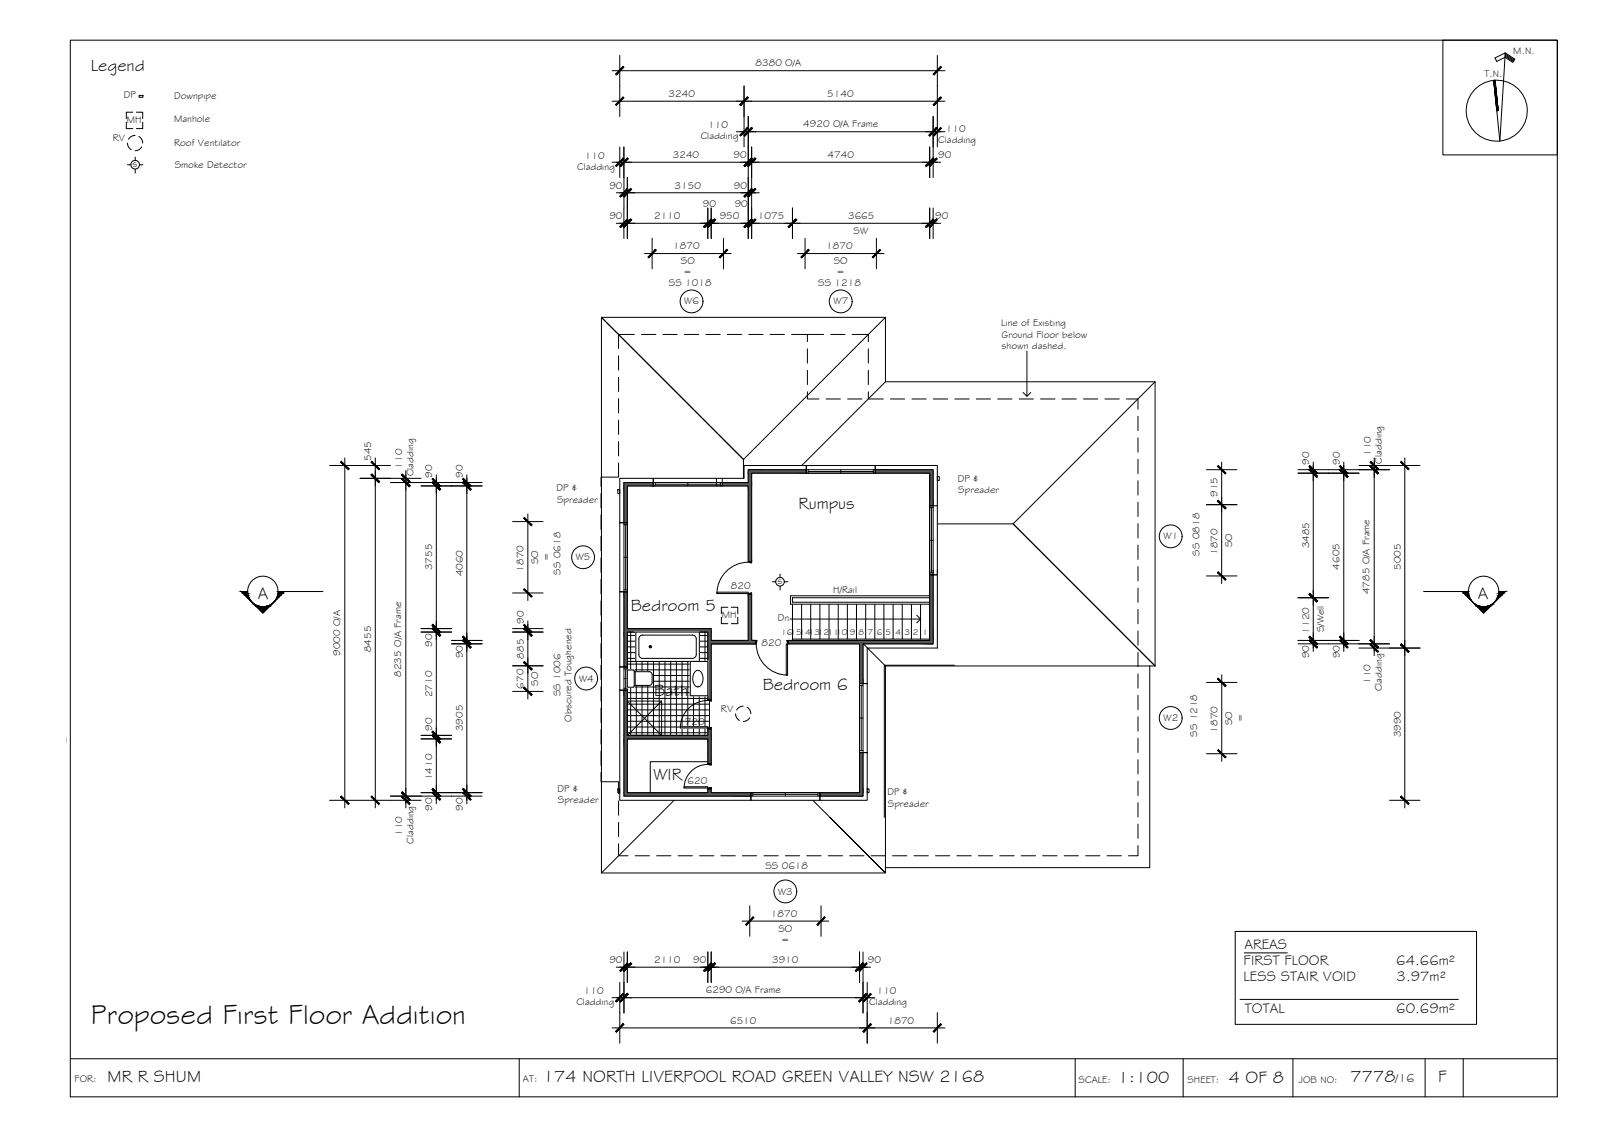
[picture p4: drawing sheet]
<svg xmlns="http://www.w3.org/2000/svg" width="420mm" height="297mm" viewBox="0 0 420 297" stroke-linecap="round" stroke-linejoin="round" font-family="sans-serif">
<!-- layer: HATCH -->
<g fill="#545454" stroke="#545454" stroke-width=".26">
<path d="M164.5 164.8h22z"/>
<path d="M185.6 168.8h.9v14.7z"/>
<path d="M185.6 207.8h.9z"/>
<path d="M163.6 127.4h.9v9.6z"/>
<path d="M196.2 123.1l15.3 1v-1zM196.2 123.1l15.3 1h-15.3z"/>
<path d="M229.6 123.1l15.1 1v-1zM229.6 123.1l15.1 1h-15.1z"/>
<path d="M196.2 124.1l.9 2.4v-2.4zM196.2 124.1l.9 2.4h-.9z"/>
<path d="M189.4 126.5l7.7 .9v-.9zM189.4 126.5l7.7 .9h-7.7z"/>
<path d="M243.8 124.1l.9 8.5v-8.5zM243.8 124.1l.9 8.5h-.9z"/>
<path d="M196.2 127.4l.9 19.8v-19.8zM196.2 127.4l.9 19.8h-.9z"/>
<path d="M163.6 155.1l.9 9.7v-9.7zM163.6 155.1l.9 9.7h-.9z"/>
<path d="M163.6 164.8h.9zM163.6 164.8h.9z"/>
<path d="M163.6 164.8l22.9 .9v-.9zM163.6 164.8l22.9 .9h-22.9z"/>
<path d="M185.6 165.7h.9zM185.6 165.7h.9z"/>
<path d="M163.6 165.7h.9zM163.6 165.7h22z"/>
<path d="M243.8 150.7l.9 17.2v-17.2zM243.8 150.7l.9 17.2h-.9z"/>
<path d="M196.2 155.8l.9 12.1v-12.1zM196.2 155.8l.9 12.1h-.9z"/>
<path d="M196.2 167.9h1.9zM196.2 167.9h1.9z"/>
<path d="M185.6 165.7l.9 2.2v-2.2zM185.6 165.7l.9 2.2h-.9z"/>
<path d="M196.2 167.9h1.9zM186.5 167.9h11.6z"/>
<path d="M185.6 167.9h.9zM185.6 167.9h.9z"/>
<path d="M206.8 167.9l37.9 .9v-.9zM206.8 167.9l37.9 .9h-37.9z"/>
<path d="M185.6 167.9l12.5 .9v-.9zM185.6 167.9l12.5 .9h-12.5z"/>
<path d="M185.6 168.8h.9zM185.6 168.8h12.5z"/>
<path d="M163.6 165.7l.9 9.2v-9.2zM163.6 165.7l.9 9.2h-.9z"/>
<path d="M225.4 168.8l.9 10.4v-10.4zM225.4 168.8l.9 10.4h-.9z"/>
<path d="M185.6 183.5h.9zM185.6 168.8l.9 14.7h-.9z"/>
<path d="M225.4 197.3l.9 10.5v-10.5zM225.4 197.3l.9 10.5h-.9z"/>
<path d="M215 207.8l11.3 .9v-.9zM215 207.8l11.3 .9h-11.3z"/>
<path d="M185.6 191.1l.9 1.7v-1.7zM185.6 191.1l.9 1.7h-.9z"/>
<path d="M163.6 180.9l.9 11.9v-11.9zM163.6 180.9l.9 11.9h-.9z"/>
<path d="M185.6 192.8h.9zM164.5 192.8h22z"/>
<path d="M163.6 192.8h.9zM163.6 192.8h.9z"/>
<path d="M163.6 192.8l22.9 .9v-.9zM163.6 192.8l22.9 .9h-22.9z"/>
<path d="M163.6 193.7h.9zM163.6 193.7h22z"/>
<path d="M185.6 193.7l.9 6.5v-6.5zM185.6 193.7l.9 6.5h-.9z"/>
<path d="M185.6 206.8l.9 1v-1zM185.6 206.8l.9 1h-.9zM166.4 207.8h20.1z"/>
<path d="M163.6 193.7l.9 14.1v-14.1zM163.6 193.7l.9 14.1h-.9z"/>
<path d="M166.4 207.8h30.5zM164.5 207.8h32.4z"/>
<path d="M163.6 207.8h.9zM163.6 207.8h.9z"/>
<path d="M163.6 207.8l33.3 .9v-.9zM163.6 207.8l33.3 .9h-33.3z"/>
<path d="M163.6 126.5l7.7 .9v-.9zM163.6 126.5l7.7 .9h-7.7z"/>
<path d="M163.6 127.4h.9zM163.6 127.4h.9z"/>
<path d="M163.6 137h.9zM163.6 127.4l.9 9.6h-.9z"/>
</g>
<!-- layer: NEWWORK -->
<g fill="none" stroke="#000" stroke-width=".26">
<path d="M171.3 125.4v2h-6.8v9.6h-2M171.3 126.5h-7.7v10.5M187.9 125.4v2M189.4 125.4v2h6.8v19.8M211.5 122v2.1h-14.4v23.1h-.8M211.5 123.1h-15.3v3.4h-6.8M229.6 122v2.1h14.2v7.2M229.6 123.1h15.1v9.5M243.8 132.6h2M162.5 155.1h2v9.7h22v3.1h9.7v-12.1M163.6 155.1v19.8M196.2 155.8h.9"/>
<path d="M196.2 147.2h.9M196.3 155.8h.8v12.1h1v.8M243.8 149.4v18.5h-37v.9h18.6v10.4h2M243.8 150.7h2M244.7 149.4v19.4h-18.4v10.4M162.5 174.9h2v-9.2h21.1v18M164.5 173.4h21.1M198.1 167.9v.9h-11.6v14.7h-.9h.9M162.5 180.9h2v11.9h21.1v-1.7h.9v9.1h-.9v-6.5h-21.1v14.1h21.1v-1h.9v1h10.4v2M163.6 180.9v27.8h33.3M185.6 199.7h-15.1v8.1M185.6 191.1h.9"/>
<path d="M226.3 197.3v11.4h-11.3M227.4 197.3h-2v10.5h-10.4v2M185.6 206.8h.9M185.6 200.2h.9"/>
</g>
<!-- layer: BORDER -->
<g fill="none" stroke="#000" stroke-width=".26">
<path d="M18.4 10.5h390v277.1h-390zM378.4 10.5h30v30.1h-30zM394.7 14.7l2.2 1.4M394.7 14.4l2.3 1.6M394.8 14.2l2.4 1.5M394.8 13.9l2.5 1.6-.6 .9-2-1.4-2.2 1.1-.4-.9 2.7-1.3-1.4 23.1-1.6-15.9M392.1 21.1l.8 7.9M18.4 277.6h390M136.2 277.6v10M282 277.6v10M310.3 277.6v10M339.1 277.6v10"/>
<path d="M373.8 277.6v10M383.8 277.6v10"/>
<circle cx="392.6" cy="29" r="8"/>
</g>
<!-- layer: SERVICES -->
<g fill="none" stroke="#000" stroke-width=".26">
<path d="M33.1 32v1.7h1.7M33.4 37.5l.2 .8 .8 .9M34.8 29.4h-1.7v1.7M35.4 35.5l-1.1 .4-.6 .6M35.8 29.4h1.6v1.7M36.4 35.8l.9 .9 .1 .8M36.5 25h1v.5h-1zM37.2 38.5l-.6 .6-1.2 .4M37.4 32v1.7h-1.6M33.4 43.2h.9M35.5 41.2v.9M35.5 44.3v1.1"/>
<path d="M36.6 43.2h.9M162 128.4h.5v1h-.5zM245.8 124.9h.5v1.1h-.5zM190.9 159.2h-1.7v1.7M191.8 159.2h1.7v1.7M202.6 152.5h.9M204.6 150.5v.9M204.6 153.6v1.1M205.7 152.5h.9M189.2 161.8v1.7h1.7M193.5 161.8v1.7h-1.7M192.9 187.1l.4 1.2 .6 .6"/>
<path d="M194.9 185.1l-1.2 .4-.5 .6M195.9 185.4l.6 .6 .4 1.1M196.7 188.1l-.6 .7-1.2 .3M162 206.8h.5v1h-.5zM227.4 206.8h.5v1h-.5z"/>
<circle cx="35.5" cy="43.2" r="1.13"/>
<circle cx="204.6" cy="152.5" r="1.13"/>
</g>
<!-- layer: TILES -->
<g fill="none" stroke="#000" stroke-width=".26">
<path d="M164.5 166.6h21.1M164.5 168.1h21.1M164.5 169.6h21.1M164.5 171.1h21.1M164.5 172.6h21.1M164.5 174.1h21.1M164.5 175.6h21.1M164.5 177.1h21.1M164.5 178.6h21.1M165.4 165.7v27.1M166.9 165.7v27.1M168.4 165.7v27.1"/>
<path d="M169.9 165.7v27.1M171.4 165.7v27.1M172.9 165.7v27.1M174.4 165.7v27.1M175.9 165.7v27.1M177.4 165.7v27.1M178.9 165.7v27.1M180.4 165.7v27.1M181.9 165.7v27.1M183.4 165.7v27.1M184.9 165.7v27.1M164.5 180.1h21.1"/>
<path d="M164.5 181.6h21.1M164.5 183.1h21.1M164.5 184.6h21.6M164.5 186.1h21.6M164.5 187.6h21.6M164.5 189.1h21.6M164.5 190.6h21.6M164.5 192.1h21.1M186.1 183.8v6.9"/>
</g>
<!-- layer: MASK -->
<g fill="#fff" stroke="#fff" stroke-width=".26">
<path d="M166.8 165.7h16.6z"/>
<path d="M166.8 165.7h16.6v7.7z"/>
<path d="M178.4 190.9h7.2v-.4zM178.4 190.5h7.2l-7.2 .4z"/>
<path d="M188 155.6h8.2v-.3zM188 155.3h8.2l-8.2 .3z"/>
<path d="M206.2 168.8l.4 8.2v-8.2zM206.2 168.8l.4 8.2h-.4z"/>
<path d="M179.4 206.6h6.2v-.3zM179.4 206.3h6.2l-6.2 .3z"/>
<path d="M166.8 173.4h16.6zM166.8 165.7l16.6 7.7h-16.6z"/>
<path d="M171 176.9v2.2zM171 176.7v2.4z"/>
<path d="M171 176.7v2.4zM171 176.7v2.4z"/>
<path d="M171 176.7v2.5zM171 176.6v2.6z"/>
<path d="M171 176.6v2.6zM171 176.6v2.6z"/>
<path d="M171 176.6l-.1 2.7zM170.9 176.5v2.8z"/>
<path d="M170.9 176.5v2.9zM170.9 176.4v3z"/>
<path d="M170.9 176.4v3zM170.9 176.4v3z"/>
<path d="M170.9 176.4l-.1 3.1zM170.8 176.3v3.2z"/>
<path d="M170.8 176.3v3.2zM170.8 176.3v3.2z"/>
<path d="M170.8 176.3l-.1 3.3zM170.7 176.2v3.4z"/>
<path d="M170.7 176.2v3.4zM170.7 176.2v3.4z"/>
<path d="M170.7 176.2l-.1 3.5zM170.6 176.2v3.5z"/>
<path d="M170.6 176.2l-.1 3.5zM170.5 176.2v3.5z"/>
<path d="M170.5 176.2l-.1 3.5zM170.4 176.1v3.6z"/>
<path d="M170.4 176.1v3.6zM170.4 176.1v3.6z"/>
<path d="M170.4 176.1l-.1 3.6zM170.3 176.1v3.6z"/>
<path d="M166.3 179.7h4v-3.6zM166.3 176.1h4l-4 3.6z"/>
<path d="M166.3 175.9v4.1zM166.3 175.9v4.1z"/>
<path d="M166.3 175.9v4.1zM166.3 175.8v4.2z"/>
<path d="M166.3 175.8v4.2zM166.3 175.8v4.2z"/>
<path d="M166.3 175.8v4.3zM166.3 175.7v4.4z"/>
<path d="M166.3 175.7l-.1 4.4zM166.2 175.7v4.4z"/>
<path d="M166.2 175.7v4.4zM166.2 175.7v4.4z"/>
<path d="M166.2 175.7l-.1 4.4zM166.1 175.7v4.4z"/>
<path d="M166.1 175.7v4.5zM166.1 175.7v4.5z"/>
<path d="M166.1 175.7l-1.6 4.5h1.6zM164.5 175.7h1.6l-1.6 4.5z"/>
<path d="M185.6 173.4l-4.6 9h4.6zM181 173.4h4.6l-4.6 9z"/>
</g>
<path d="M188 155.3h8.2v.3h-8.2zM166.2 175.7h-1.7v4.5h1.6M166.3 175.7v.4h4a.75 .75 0 0 1 .7 .8v2a.75 .75 0 0 1-.7 .8h-4l-.2 .4M166.8 165.7h16.6v7.7h-16.6zM181 173.4h4.6v9h-4.6zM206.2 168.8h.4v8.2h-.4zM178.4 190.5h7.2v.4h-7.2zM179.4 206.3h6.2v.3h-6.2z" fill="none" stroke="#fff" stroke-width=".26"/>
<!-- layer: DOORS -->
<path d="M188 155.3h8.2v.3h-8.2zM196.2 155.6l.9-.1v.3h-.9zM196.2 147.2h.9v.3l-.9-.1zM198.1 167.9h.4l-.1 .9h-.3zM206.2 168.8h.4v8.2h-.4zM206.4 167.9h.4v.9h-.2zM178.4 190.5h7.2v.4h-7.2zM185.6 190.9l.9-.2v.4h-.9zM185.6 183.5h.9v.3l-.9-.1zM179.4 206.3h6.2v.3h-6.2zM185.6 206.6l.9-.1v.3h-.9zM185.6 200.2h.9v.4l-.9-.2z" fill="none" stroke="#000" stroke-width=".26"/>
<!-- layer: 0.13 -->
<path d="M196.2 147.4a8.2 8.2 0 0 0-8.2 8.2M198.3 168.8a8.2 8.2 0 0 0 8.2 8.2M185.6 183.6a7.2 7.2 0 0 0-7.2 7.2M185.6 200.4a6.2 6.2 0 0 0-6.2 6.2" fill="none" stroke="#000" stroke-width=".26"/>
<!-- layer: WINDOWS -->
<g fill="none" stroke="#000" stroke-width=".26">
<path d="M162.5 137v18.1M163.6 137h.9v18.1h-.9zM163.6 137.6h.9M164.1 137.6v17.1M164.5 137v18.1M171.3 126.5h18.1v.9h-18.1zM171.3 127.4h18.1M171.3 125.4h18.1M171.8 126.5v.9M171.8 127h17.1M180.4 126.5v.9M188.9 126.5v.9"/>
<path d="M211.5 123.1h18.1v1h-18.1zM211.5 124.1h18.1M211.5 122h18.1M211.9 123.1v1M211.9 123.6h17.2M220.5 123.1v1M229.1 123.1v1M243.8 132.6h.9v18.1h-.9zM243.8 133.1h.9M243.8 132.6v18.1M244.3 133.1v17.1M245.8 132.6v18.1"/>
<path d="M163.6 146.1h.9M163.6 154.7h.9M243.8 141.6h.9M243.8 150.2h.9M162.5 174.9v6M163.6 174.9h.9v6h-.9zM163.6 177.9h.9M163.6 175.4h.9M164.1 175.4v5.1M164.5 174.9v6M225.4 179.2h.9v18.1h-.9zM225.4 179.7h.9"/>
<path d="M225.4 179.2v18.1M225.9 179.7v17.1M227.4 179.2v18.1M163.6 180.5h.9M225.4 188.2h.9M225.4 196.8h.9M196.9 207.8h18.1v.9h-18.1zM196.9 207.8h18.1M196.9 209.8h18.1M197.4 207.8v.9M197.4 208.3h17.1M206 207.8v.9"/>
<path d="M214.5 207.8v.9"/>
<circle cx="181.4" cy="79" r="3"/>
<circle cx="220.5" cy="79" r="3"/>
<circle cx="152.9" cy="146.1" r="3"/>
<circle cx="307" cy="140.6" r="3"/>
<circle cx="153.7" cy="177.9" r="3"/>
<circle cx="307" cy="188.2" r="3"/>
<circle cx="206" cy="233.7" r="3"/>
</g>
<!-- layer: STAIRS -->
<g fill="none" stroke="#000" stroke-width=".26">
<path d="M207.8 158.4v9.5h36M210.2 158.4v9.1M212.6 158.4v9.1M215 158.4v9.1M217.4 158.4v9.1M219.8 158.4v9.1M222.2 158.4v9.1M224.6 158.4v9.1M227 158.4v9.1M229.4 158.4v9.1M231.8 158.4v9.1M234.2 158.4v9.1"/>
<path d="M236.6 158.4v9.1M239 158.4v9.1M241.4 158.4v9.1M243.8 156.7h-36v1.2h36M243.8 156.2h-36.5v2.2h36.5M207.8 167.5h36"/>
</g>
<!-- layer: INSULCLAD -->
<path d="M171.3 125.4h-8.8v11.6M189.4 125.4h5.7v-3.4h50.7v10.6M162.5 155.1v19.8M245.8 149.4v20.5h-18.4v9.3M250.3 174.4h-18.4v39.9M162.5 180.9v28.9h34.4M227.4 197.3v12.5h-12.4" fill="none" stroke="#000" stroke-width=".26"/>
<!-- layer: ROOFPLAN EXIST. -->
<path d="M157.7 83.2h74.5v16.9h70.7v74.5h-70.7v54.3h-74.5zM157.7 83.2l37.3 37.3 37.2-37.3M157.7 83.2l37.3 37.3v4.9M232.2 100.1l-21.9 21.9M302.9 100.1l-37.2 37.2 37.2 37.3-37.2-37.3h-19.8M226.4 168.8l1.3 1.3M227.5 169.9l4.7 4.7M301.5 174.6v52.9h-69.3M176.8 209.8l-19.1 19.1M213.2 209.8l19 19.1-14.5-14.6" fill="none" stroke="#000" stroke-width=".26"/>
<!-- layer: EXISTING -->
<g fill="none" stroke="#000" stroke-width=".26">
<path d="M162.2 93.3v3.7M162.2 98.9v3.8M166.4 87.7h-4.2v3.7M168.2 87.7h3.8M173.9 87.7h3.7M179.5 87.7h3.7M185.1 87.7h3.8M190.7 87.7h3.8M196.4 87.7h3.7M202 87.7h3.7M207.6 87.7h4.2v1.9M211.8 87.7h4.2"/>
<path d="M211.8 91.5v3.7M211.8 97.1v3.7M217.9 87.7h3.7M223.5 87.7h4.2v1.9M227.7 91.5v3.7M227.7 97.1v3.7M162.2 104.5v3.8M162.2 110.1v3.8M162.2 115.8v3.7M211.8 102.7v1.9h3M216.7 104.6h3.7M222.3 104.6h3.7"/>
<path d="M227.7 102.7v1.9M227.9 104.6h3.8M233.5 104.6h3.8M239.2 104.6h3.7M244.8 104.6h3.7M250.4 104.6h3.8M256 104.6h3.8M261.7 104.6h3.7M267.3 104.6h3.7M272.9 104.6h3.8M278.5 104.6h3.8M284.2 104.6h3.7"/>
<path d="M289.8 104.6h3.7M295.4 104.6h3.1v2.7M298.5 109.1v3.8M298.5 114.8v3.7M157.6 129.4v3.8M157.6 135v3.8M162.2 121.4v3.7h-4.6v2.4M298.5 120.4v3.8M298.5 126v3.8M298.5 131.7v3.7M298.5 137.3v3.7M157.6 140.6v3.8"/>
<path d="M157.6 146.3v3.7M157.6 151.9v3.8M157.6 157.5v3.8M298.5 142.9v3.8M298.5 148.5v3.8M298.5 154.2v3.7M298.5 159.8v3.7M157.6 163.1v3.8M157.6 168.8v3.7M157.6 174.4v3.8M298.5 165.4v3.8M298.5 171v3.8"/>
<path d="M298.5 176.7v3.7M157.6 180v3.8M157.6 185.7v3.7M157.6 191.3v3.7M157.6 196.9v3.8M298.5 182.3v3.7M298.5 187.9v3.8M298.5 193.5v3.8M298.5 199.2v3.7M157.6 202.5v2.4h4.6v3.2M162.2 210v3.7M162.2 215.6v3.7"/>
<path d="M298.5 204.8v3.7M298.5 210.4v3.8M298.5 216v3.8M162.2 221.2v3.2h2.5M166.6 224.4h3.7M172.2 224.4h3.8M177.8 224.4h3.8M183.5 224.4h3.7M189.1 224.4h3.7M194.7 224.4h3.8M200.3 224.4h3.8M206 224.4h3.7"/>
<path d="M211.6 224.4h3.7M217.2 224.4h3.8M222.8 224.4h3.8M228.5 224.4h3.7M234.1 224.4h3.7M239.7 224.4h3.8M245.3 224.4h3.8M251 224.4h3.7M256.6 224.4h3.7M262.2 224.4h3.8M267.9 224.4h3.7M273.5 224.4h3.7"/>
<path d="M279.1 224.4h3.7M284.7 224.4h3.8M290.4 224.4h3.7M298.5 221.7v2.7h-2.5"/>
</g>
<!-- layer: WETAREA FIXTURES -->
<g fill="none" stroke="#000" stroke-width=".26">
<path d="M166.3 176.1h4a.75 .75 0 0 1 .7 .8v2a.75 .75 0 0 1-.7 .8h-4M166.6 176.1v3.6M166.8 165.7h16.6v7.7h-16.6zM167.6 167.5v4.1M168.5 166.5a1.01 1.01 0 0 0-1 1M168.6 166.5h13M181 173.4h4.6v9h-4.6zM181.6 166.5a1.01 1.01 0 0 1 1 1v4.1a1.01 1.01 0 0 1-1 1h-13a1.01 1.01 0 0 1-1.1-1M182.4 176a1.23 1.23 0 0 1 1.4 0 1.23 1.23 0 0 1 .5 1.2 2.21 2.21 0 0 1-1.3 2.9 2.3 2.3 0 0 1-1.1-3.3zM164.5 183.8h9v9h-9zM164.5 183.8l9 9M166.1 180.1l.2-.2v-4l-.2-.2h-1.6v4.5h1.6"/>
<path d="M173.5 183.8l-9 9"/>
<circle cx="170.6" cy="169.5" r=".31"/>
<circle cx="170.6" cy="169.5" r=".2"/>
</g>
<!-- layer: 0 -->
<path d="M269.3 92v11.9M268.3 102.9l1 1 1-1M207.2 162.3h34.2M240.4 161.3l1 1-1 1" fill="none" stroke="#000" stroke-width=".26"/>
<!-- layer: SECTION POINT -->
<g fill="#000" stroke="#000" stroke-width=".26">
<path d="M65.7 157.5l.4 .4zM66.5 158.3l.5 .3zM71.3 158.3l.5-.4zM72.1 157.5l-.3 .4zM385.9 157.5l.4 .4zM386.3 157.9l.4 .4zM391 158.6l.6-.3zM392.3 157.5l-.3 .4zM67.3 159.1h3.3l-1.7 1.6zM387.5 159.1h3.3l-1.7 1.6z"/>
<path d="M63.3 155.1l.5 .5h1.2zM63.3 155.1h1.6l.1 .5z"/>
<path d="M63.8 155.6l.5 .5h.8zM63.8 155.6h1.2l.1 .5z"/>
<path d="M64.3 156.1l.5 .5h.5zM64.3 156.1h.8l.2 .5z"/>
<path d="M64.8 156.6l.7 .5zM64.8 156.6h.5l.2 .5z"/>
<path d="M65.3 157.1l.5 .4zM65.3 157.1h.2l.3 .4z"/>
<path d="M66.8 158.6l.2 .2h.5zM66.8 158.6l.7 .2z"/>
<path d="M66.5 158.3l.5 .3zM66.1 157.9l.5 .4z"/>
<path d="M67 158.8l1.1 .2zM67 158.8l1.1 .2z"/>
<path d="M67.2 159l1.5 .1zM67.2 159l1.5 .1z"/>
<path d="M69.2 159.1h1.4zM69.8 159h.9z"/>
<path d="M69.8 159h.9l-.4-.2zM70.3 158.8h.6l-.2 .2z"/>
<path d="M70.3 158.8h.6v-.2zM70.9 158.6h.2l-.2 .2z"/>
<path d="M70.9 158.6h.2l.2-.3zM71.3 158.3l-.2 .3z"/>
<path d="M72.4 157.1l-.3 .4zM72.4 157.1h.2l-.4 .4z"/>
<path d="M72.7 156.6l-.3 .5h.2zM72.7 156.6h.4l-.5 .5z"/>
<path d="M72.8 156.1l-.1 .5h.4zM72.8 156.1h.8l-.5 .5z"/>
<path d="M72.9 155.6l-.1 .5h.8zM72.9 155.6h1.2l-.5 .5z"/>
<path d="M72.9 155.1v.5h1.2zM72.9 155.1h1.7l-.5 .5z"/>
<path d="M384 155.6l1.1-.5 .1 .5zM383.5 155.1l.5 .5 1.1-.5z"/>
<path d="M384.5 156.1l.7-.5 .1 .5zM384 155.6l.5 .5 .7-.5z"/>
<path d="M385.3 156.1l.1 .5h-.4zM384.5 156.1l.5 .5 .3-.5z"/>
<path d="M385.4 156.6l.3 .5h-.2zM385 156.6l.5 .5-.1-.5z"/>
<path d="M385.7 157.1l.3 .4zM385.5 157.1l.4 .4-.2-.4z"/>
<path d="M386.7 158.3l.5 .3zM386.7 158.3l.3 .3z"/>
<path d="M387.2 158.6l.5 .2h-.5zM387 158.6l.2 .2v-.2z"/>
<path d="M387.4 159l.3-.2 .6 .2zM387.2 158.8l.2 .2 .3-.2z"/>
<path d="M387.5 159.1h1.3zM387.4 159h.9z"/>
<path d="M389.4 159.1l1.5-.1zM389.4 159.1l1.5-.1z"/>
<path d="M390 159l1-.2zM390 159l1-.2z"/>
<path d="M390.5 158.8l.8-.2-.3 .2zM390.5 158.8l.8-.2z"/>
<path d="M391 158.6l.6-.3zM391.5 158.3l.5-.4z"/>
<path d="M392.3 157.5l.5-.4zM392.6 157.1l-.3 .4 .5-.4z"/>
<path d="M392.6 157.1l.6-.5zM392.8 156.6l-.2 .5 .6-.5z"/>
<path d="M392.8 156.6l.9-.5-.5 .5zM393 156.1l-.2 .5 .9-.5z"/>
<path d="M393 156.1l1.3-.5-.6 .5zM393.1 155.6l-.1 .5 1.3-.5z"/>
<path d="M393.1 155.6l1.7-.5-.5 .5zM393.1 155.1v.5l1.7-.5z"/>
</g>
<g fill="none" stroke="#000" stroke-width=".26">
<path d="M64.9 155.1h-1.6l5.6 5.6 5.7-5.6M72.9 155.1h11.8M373.4 155.1h11.7M383.5 155.1l5.6 5.6 5.7-5.6h-1.7"/>
<circle cx="68.9" cy="155.1" r="4"/>
<circle cx="389.1" cy="155.1" r="4"/>
</g>
<!-- layer: DIMENSION -->
<g fill="none" stroke="#000" stroke-width=".26">
<path d="M160.5 18.5h87.3M162.5 14.5v16M245.8 14.5v24M160.5 26.5h87.3M162.5 38.5v8M163.6 38.5v24M193.1 34.5h54.7M195.1 22.5v16M196.2 30.5v32M197.1 38.5v24M243.8 38.5v8M244.7 30.5v16"/>
<path d="M160.5 42.5h86.2M161.6 50.5h37.5M161.6 58.5h85.1M164.5 46.5v16M185.6 54.5v8M186.5 54.5v8M207.8 54.5v8M243.8 54.5v8M244.7 54.5v8M169 66.5h22.7M171 62.5v8M189.7 62.5v8"/>
<path d="M209.2 66.5h22.6M211.1 62.5v8M229.9 62.5v8M86.4 122h16M90.4 120.1v91.7M94.4 125.4h16M98.4 120.1v91.7M102.4 126.5h24M106.4 123.4v88.4M110.4 127.4h16M114.4 124.5v86.2M122.4 124.5v86.2"/>
<path d="M134.4 136.8h8M138.4 134.7v22.8M316.4 123.1h8M316.4 132.3h8M320.4 121.2v31.8M340.4 124.1h16M340.4 123.1h24M344.4 121.2v49.6M352.4 121.2v49.6M356.4 122h16M360.4 120.1v51.8M368.4 120.1v91.7"/>
<path d="M134.4 155.5h8M316.4 151h8M340.4 156.7h8M110.4 164.8h8M110.4 165.7h8M118.4 167.9h8M118.4 168.8h8M134.4 164.8h8M134.4 165.7h8M134.4 174.6h8M138.4 172.6v10.7M138.4 162.8v13.8"/>
<path d="M316.4 178.9h8M320.4 176.9v22.7M340.4 167.9h16M340.4 168.8h24M356.4 169.9h16M110.4 192.8h8M110.4 193.7h8M134.4 181.3h8M316.4 197.6h8M86.4 209.8h24M102.4 208.7h24M110.4 207.8h16"/>
<path d="M364.4 209.8h8M196.6 237.5v8M215.3 237.5v8M161.6 253.6h66.7M162.5 257.6v15.9M163.6 249.6v16M164.5 249.6v8M185.6 249.6v8M186.5 249.6v8M194.6 241.5h22.7M225.4 249.6v8M226.3 249.6v16"/>
<path d="M227.4 257.6v15.9M160.5 261.6h68.9M160.5 269.5h87.3M245.8 265.5v8"/>
</g>
<!-- layer: 0 -->
<g fill="#000" stroke="#000" stroke-width=".26">
<path d="M163.4 17.4l-1.8 2.2 2-2zM163.4 17.4l-1.8 2.2-.2-.2z"/>
<path d="M246.7 17.4l-2 2 .2 .2zM246.7 17.4l.2 .2-2 2z"/>
<path d="M163.4 25.4l-1.8 2.2 2-2zM161.4 27.4l2-2-1.8 2.2z"/>
<path d="M194 35.4l.2 .2 1.8-2.2zM196 33.4l.2 .2-2 2z"/>
<path d="M194 27.4l.2 .2 1.8-2.2zM196 25.4l.2 .2-2 2z"/>
<path d="M196 25.4l-1.8 2.2 2-2zM194 27.4l2-2-1.8 2.2z"/>
<path d="M197.1 33.4l-1.8 2.2 2-2zM195.1 35.4l2-2-1.8 2.2z"/>
<path d="M197.1 33.4l-1.8 2.2 2-2zM195.1 35.4l2-2-1.8 2.2z"/>
<path d="M243.6 35.4l.2 .2 1.8-2.2zM245.6 33.4l.2 .2-2 2z"/>
<path d="M243.6 35.4l.2 .2 1.8-2.2zM245.6 33.4l.2 .2-2 2z"/>
<path d="M244.7 27.4l.2 .2 1.8-2.2zM246.7 25.4l.2 .2-2 2z"/>
<path d="M246.7 33.4l-1.8 2.2 2-2zM246.7 33.4l-1.8 2.2-.2-.2z"/>
<path d="M161.4 43.4l.2 .2 1.8-2.2zM163.4 41.4l.2 .2-2 2z"/>
<path d="M162.5 51.4l.2 .2 1.8-2.2zM164.5 49.4l.2 .2-2 2z"/>
<path d="M162.5 59.4l.2 .2 1.8-2.2zM164.5 57.4l.2 .3-2 1.9z"/>
<path d="M164.5 41.4l-1.8 2.2 2-2zM162.5 43.4l2-2-1.8 2.2z"/>
<path d="M164.5 41.4l-1.8 2.2 2-2zM162.5 43.4l2-2-1.8 2.2z"/>
<path d="M165.4 49.4l-1.8 2.2 2-2zM165.4 49.4l-1.8 2.2-.2-.2z"/>
<path d="M165.4 49.4l-1.8 2.2 2-2zM165.4 49.4l-1.8 2.2-.2-.2z"/>
<path d="M165.4 57.4l-1.8 2.2 2-1.9zM163.4 59.4l2-2-1.8 2.2z"/>
<path d="M165.4 57.4l-1.8 2.2 2-1.9zM163.4 59.4l2-2-1.8 2.2z"/>
<path d="M184.5 59.4l.2 .2 1.8-2.2zM186.5 57.4l.2 .3-2 1.9z"/>
<path d="M184.5 59.4l.2 .2 1.8-2.2zM186.5 57.4l.2 .3-2 1.9z"/>
<path d="M187.4 57.4l-1.8 2.2 2-1.9zM185.4 59.4l2-2-1.8 2.2z"/>
<path d="M187.4 57.4l-1.8 2.2 2-1.9zM185.4 59.4l2-2-1.8 2.2z"/>
<path d="M195.1 51.4l.2 .2 1.8-2.2zM197.1 49.4l.2 .2-2 2z"/>
<path d="M195.1 51.4l.2 .2 1.8-2.2zM197.1 49.4l.2 .2-2 2z"/>
<path d="M195.1 43.4l.2 .2 1.8-2.2zM197.1 41.4l.2 .2-2 2z"/>
<path d="M195.1 59.4l.2 .2 1.8-2.2zM197.1 57.4l.2 .3-2 1.9z"/>
<path d="M195.1 59.4l.2 .2 1.8-2.2zM197.1 57.4l.2 .3-2 1.9z"/>
<path d="M195.1 43.4l.2 .2 1.8-2.2zM197.1 41.4l.2 .2-2 2z"/>
<path d="M198 49.4l-1.8 2.2 2-2zM198 49.4l-1.8 2.2-.2-.2z"/>
<path d="M198 41.4l-1.8 2.2 2-2zM196 43.4l2-2-1.8 2.2z"/>
<path d="M198 41.4l-1.8 2.2 2-2zM196 43.4l2-2-1.8 2.2z"/>
<path d="M198 57.4l-1.8 2.2 2-1.9zM196 59.4l2-2-1.8 2.2z"/>
<path d="M198 57.4l-1.8 2.2 2-1.9zM196 59.4l2-2-1.8 2.2z"/>
<path d="M206.7 59.4l.2 .2 1.8-2.2zM208.7 57.4l.2 .3-2 1.9z"/>
<path d="M208.7 57.4l-1.8 2.2 2-1.9zM206.7 59.4l2-2-1.8 2.2z"/>
<path d="M242.7 43.4l.2 .2 1.8-2.2zM244.7 41.4l.2 .2-2 2z"/>
<path d="M242.7 43.4l.2 .2 1.8-2.2zM244.7 41.4l.2 .2-2 2z"/>
<path d="M242.7 59.4l.2 .2 1.8-2.2zM244.7 57.4l.2 .3-2 1.9z"/>
<path d="M242.7 59.4l.2 .2 1.8-2.2zM244.7 57.4l.2 .3-2 1.9z"/>
<path d="M245.6 41.4l-1.8 2.2 2-2zM245.6 41.4l-1.8 2.2-.2-.2z"/>
<path d="M245.6 57.4l-1.8 2.2 2-1.9zM245.6 57.4l-1.8 2.2-.2-.2z"/>
<path d="M171.9 65.4l-1.8 2.2 2-2zM171.9 65.4l-1.8 2.2-.2-.2z"/>
<path d="M188.6 67.4l.2 .2 1.8-2.2zM190.6 65.4l.2 .2-2 2z"/>
<path d="M212.1 65.4l-1.8 2.2 2-2zM212.1 65.4l-1.8 2.2-.3-.2z"/>
<path d="M230.7 65.4l-1.9 2 .2 .2zM230.7 65.4l.3 .2-2 2z"/>
<path d="M89.3 121.2l2 2 .3-.2zM89.5 120.9l2.1 2.1-2.3-1.8z"/>
<path d="M97.3 124.5l2.2 1.8-2-2zM97.3 124.5l2.2 1.8-.2 .2z"/>
<path d="M97.3 124.5l2 2 .2-.2zM97.3 124.5l.2-.2 2 2z"/>
<path d="M97.3 121.2l2 2 .2-.2zM97.3 121.2l.2-.3 2 2.1z"/>
<path d="M105.3 124.5l2.2 1.8-2-2zM105.3 124.5l2.2 1.8-.2 .2z"/>
<path d="M105.3 125.6l2 2 .2-.2zM105.3 125.6l.2-.2 2 2z"/>
<path d="M105.3 125.6l2 2 .2-.2zM105.3 125.6l.2-.2 2 2z"/>
<path d="M113.3 125.6l2.2 1.8-2-2zM113.3 125.6l2.2 1.8-.2 .2z"/>
<path d="M113.3 126.5l2 2 .2-.2zM113.3 126.5l.2-.2 2 2z"/>
<path d="M113.3 126.5l2 2 .2-.2zM113.3 126.5l.2-.2 2 2z"/>
<path d="M121.3 125.6l2.2 1.8-2-2zM121.3 125.6l2.2 1.8-.2 .2z"/>
<path d="M121.3 126.5l2 2 .2-.2zM121.3 126.5l.2-.2 2 2z"/>
<path d="M121.3 126.5l2 2 .2-.2zM121.3 126.5l.2-.2 2 2z"/>
<path d="M137.3 135.9l2 2 .2-.3zM137.3 135.9l.2-.2 2 1.9z"/>
<path d="M319.5 131.2l-.2 .2 2.2 1.8zM319.3 131.4l2.2 1.8-.2 .2z"/>
<path d="M319.3 131.4l2 2 .2-.2zM319.3 131.4l.2-.2 2 2z"/>
<path d="M319.3 122.3l2 2 .2-.2zM319.3 122.3l.2-.3 2 2.1z"/>
<path d="M343.5 122l-.2 .3 2.2 1.8zM343.3 122.3l2.2 1.8-.2 .2z"/>
<path d="M343.3 123.2l2 2 .2-.3zM343.3 123.2l.2-.2 2 1.9z"/>
<path d="M343.3 123.2l2 2 .2-.3zM343.3 123.2l.2-.2 2 1.9z"/>
<path d="M351.5 122l-.2 .3 2.2 1.8zM351.3 122.3l2.2 1.8-.2 .2z"/>
<path d="M351.3 123.2l2 2 .2-.3zM351.5 123l2 1.9-2.2-1.7z"/>
<path d="M351.3 123.2l2 2 .2-.3zM351.5 123l2 1.9-2.2-1.7z"/>
<path d="M359.3 121.2l2.2 1.8-2-2.1zM359.3 121.2l2.2 1.8-.2 .2z"/>
<path d="M359.3 122.3l2 2 .2-.2zM359.3 122.3l.2-.3 2 2.1z"/>
<path d="M359.3 122.3l2 2 .2-.2zM359.3 122.3l.2-.3 2 2.1z"/>
<path d="M367.3 121.2l2 2 .2-.2zM367.3 121.2l.2-.3 2 2.1z"/>
<path d="M137.3 154.6l2.2 1.8-2-2.1zM137.3 154.6l2.2 1.8-.2 .2z"/>
<path d="M319.3 150.1l2.2 1.8-2-2zM319.3 150.1l2.2 1.8-.2 .2z"/>
<path d="M343.5 155.6l-.2 .2 2.2 1.8zM343.3 155.8l2.2 1.8-.2 .2z"/>
<path d="M343.3 155.8l2 2 .2-.2zM343.5 155.6l2 2-2.2-1.8z"/>
<path d="M113.3 163.9l2.2 1.8-2-2zM113.3 163.9l2.2 1.8-.2 .2z"/>
<path d="M113.3 163.9l2.2 1.8-2-2zM113.3 163.9l2.2 1.8-.2 .2z"/>
<path d="M113.3 164.8l2 2 .2-.2zM113.3 164.8l.2-.2 2 2z"/>
<path d="M113.3 164.8l2 2 .2-.2zM113.3 164.8l.2-.2 2 2z"/>
<path d="M121.3 167l2.2 1.8-2-2zM121.3 167l2.2 1.8-.2 .2z"/>
<path d="M121.3 167l2.2 1.8-2-2zM121.3 167l2.2 1.8-.2 .2z"/>
<path d="M121.3 167.9l2 2 .2-.2zM121.3 167.9l.2-.2 2 2z"/>
<path d="M121.3 167.9l2 2 .2-.2zM121.3 167.9l.2-.2 2 2z"/>
<path d="M137.5 173.5l-.2 .2 2.2 1.7zM137.3 173.7l2.2 1.7-.2 .3z"/>
<path d="M137.5 173.5l-.2 .2 2.2 1.7zM137.3 173.7l2.2 1.7-.2 .3z"/>
<path d="M137.3 163.9l2.2 1.8-2-2zM137.3 163.9l2.2 1.8-.2 .2z"/>
<path d="M137.3 164.8l2 2 .2-.2zM137.3 164.8l.2-.2 2 2z"/>
<path d="M137.3 164.8l2 2 .2-.2zM137.3 164.8l.2-.2 2 2z"/>
<path d="M343.5 166.8l-.2 .2 2.2 1.8zM343.3 167l2.2 1.8-.2 .2z"/>
<path d="M343.5 166.8l-.2 .2 2.2 1.8zM343.3 167l2.2 1.8-.2 .2z"/>
<path d="M343.3 167.9l2 2 .2-.2zM343.5 167.7l2 2-2.2-1.8z"/>
<path d="M351.5 166.8l-.2 .2 2.2 1.8zM351.3 167l2.2 1.8-.2 .2z"/>
<path d="M351.5 166.8l-.2 .2 2.2 1.8zM351.3 167l2.2 1.8-.2 .2z"/>
<path d="M351.3 167.9l2 2 .2-.2zM351.3 167.9l.2-.2 2 2z"/>
<path d="M359.5 167.7l-.2 .2 2.2 1.8zM359.3 167.9l2.2 1.8-.2 .2z"/>
<path d="M359.5 167.7l-.2 .2 2.2 1.8zM359.3 167.9l2.2 1.8-.2 .2z"/>
<path d="M359.3 169l2 2 .2-.2zM359.3 169l.2-.2 2 2z"/>
<path d="M367.5 168.8l-.2 .2 2.2 1.8zM367.3 169l2.2 1.8-.2 .2z"/>
<path d="M367.3 169l2 2 .2-.2zM367.3 169l.2-.2 2 2z"/>
<path d="M113.5 191.7l-.2 .2 2.2 1.8zM113.3 191.9l2.2 1.8-.2 .2z"/>
<path d="M113.5 191.7l-.2 .2 2.2 1.8zM113.3 191.9l2.2 1.8-.2 .2z"/>
<path d="M113.3 192.8l2 2 .2-.2zM113.3 192.8l.2-.2 2 2z"/>
<path d="M113.3 192.8l2 2 .2-.2zM113.3 192.8l.2-.2 2 2z"/>
<path d="M137.3 180.4l2 2 .2-.2zM137.3 180.4l.2-.3 2 2.1z"/>
<path d="M319.5 196.5l-.2 .2 2.2 1.8zM319.3 196.7l2.2 1.8-.2 .2z"/>
<path d="M319.3 178l2 2 .2-.2zM319.5 177.8l2 2-2.2-1.8z"/>
<path d="M89.5 208.7l-.2 .2 2.3 1.8zM89.3 208.9l2.3 1.8-.3 .2z"/>
<path d="M97.5 208.7l-.2 .2 2.2 1.8zM97.3 208.9l2.2 1.8-.2 .2z"/>
<path d="M105.5 207.6l-.2 .2 2.2 1.8zM105.3 207.8l2.2 1.8-.2 .2z"/>
<path d="M105.5 207.6l-.2 .2 2.2 1.8zM105.3 207.8l2.2 1.8-.2 .2z"/>
<path d="M105.3 208.9l2 2 .2-.2zM105.3 208.9l.2-.2 2 2z"/>
<path d="M113.5 206.7l-.2 .2 2.2 1.8zM113.3 206.9l2.2 1.8-.2 .2z"/>
<path d="M113.5 206.7l-.2 .2 2.2 1.8zM113.3 206.9l2.2 1.8-.2 .2z"/>
<path d="M113.3 207.8l2 2 .2-.2zM113.3 207.8l.2-.2 2 2z"/>
<path d="M121.5 206.7l-.2 .2 2.2 1.8zM121.3 206.9l2.2 1.8-.2 .2z"/>
<path d="M121.5 206.7l-.2 .2 2.2 1.8zM121.3 206.9l2.2 1.8-.2 .2z"/>
<path d="M121.3 207.8l2 2 .2-.2zM121.3 207.8l.2-.2 2 2z"/>
<path d="M367.5 208.7l-.2 .2 2.2 1.8zM367.3 208.9l2.2 1.8-.2 .2z"/>
<path d="M162.5 254.5l.2 .2 1.8-2.3zM164.5 252.4l.2 .3-2 2z"/>
<path d="M165.4 252.4l-1.8 2.3 2-2zM165.4 252.4l-1.8 2.3-.2-.2z"/>
<path d="M165.4 252.4l-1.8 2.3 2-2zM165.4 252.4l-1.8 2.3-.2-.2z"/>
<path d="M186.5 252.4l-2 2.1 .2 .2zM186.5 252.4l.2 .3-2 2z"/>
<path d="M186.5 252.4l-2 2.1 .2 .2zM186.5 252.4l.2 .3-2 2z"/>
<path d="M187.4 252.4l-1.8 2.3 2-2zM187.4 252.4l-1.8 2.3-.2-.2z"/>
<path d="M187.4 252.4l-1.8 2.3 2-2zM187.4 252.4l-1.8 2.3-.2-.2z"/>
<path d="M197.5 240.4l-1.8 2.2 2-2zM195.5 242.4l2-2-1.8 2.2z"/>
<path d="M214.2 242.4l.2 .2 1.8-2.2zM216.2 240.4l.2 .2-2 2z"/>
<path d="M226.3 252.4l-2 2.1 .2 .2zM226.3 252.4l.2 .3-2 2z"/>
<path d="M226.3 252.4l-2 2.1 .2 .2zM226.3 252.4l.2 .3-2 2z"/>
<path d="M227.2 252.4l-1.8 2.3 2-2zM227.2 252.4l-1.8 2.3-.2-.2z"/>
<path d="M161.4 262.5l.2 .2 1.8-2.3zM163.4 260.4l.2 .3-2 2z"/>
<path d="M163.4 268.4l-1.8 2.2 2-2zM161.4 270.4l2-2-1.8 2.2z"/>
<path d="M164.5 260.4l-1.8 2.3 2-2zM164.5 260.4l-1.8 2.3-.2-.2z"/>
<path d="M164.5 260.4l-1.8 2.3 2-2zM164.5 260.4l-1.8 2.3-.2-.2z"/>
<path d="M225.2 262.5l.2 .2 1.8-2.3zM227.2 260.4l.2 .3-2 2z"/>
<path d="M225.2 262.5l.2 .2 1.8-2.3zM227.2 260.4l.2 .3-2 2z"/>
<path d="M226.3 270.4l.2 .2 1.8-2.2zM228.3 268.4l.2 .2-2 2z"/>
<path d="M228.3 260.4l-1.8 2.3 2-2zM226.3 262.5l2-2.1-1.8 2.3z"/>
<path d="M228.3 268.4l-1.8 2.2 2-2zM226.3 270.4l2-2-1.8 2.2z"/>
<path d="M244.7 270.4l.2 .2 1.8-2.2zM246.7 268.4l.2 .2-2 2z"/>
</g>
<!-- layer: TEXT -->
<path d="M243.8 124.1v8.5M324 244.2h63.3v24.4h-63.3zM326.4 249.8h11.2M325.2 262h57.3" fill="none" stroke="#000" stroke-width=".26"/>
<!-- layer: BORDER -->
<g fill="#000" stroke="#000" stroke-width=".26">
<path d="M391.8 21.1l.8 7.9zM391.8 21.1h.3l.5 7.9z"/>
<path d="M392.1 21.1l.5 7.9h.3zM392.1 21.1l.8 7.9z"/>
</g>
<text font-size="7.5" x="23.9" y="268.4">Proposed First Floor Addition</text>
<g font-size="4.5">
<text x="23.8" y="18.5">Legend</text>
<text x="209.4" y="133.4">Rumpus</text>
<text x="67.6" y="157">A</text>
<text x="165.4" y="160.1">Bedroom 5</text>
<text x="387.6" y="157">A</text>
<text x="171.6" y="182.4">Bath</text>
<text x="200" y="180.8">Bedroom 6</text>
<text x="171.4" y="204.6">WIR</text>
<text x="28.2" y="283.6">MR R SHUM</text>
<text x="142.4" y="283.6">174 NORTH LIVERPOOL ROAD GREEN VALLEY NSW 2168</text>
<text x="293.2" y="283.9">1:100</text>
<text x="322.3" y="283.9">4 OF 8</text>
<text x="354.2" y="283.8">7778</text>
<text x="377.2" y="283.7">F</text>
</g>
<g font-size="3.7">
<text x="326.4" y="248.8">AREAS</text>
<text x="326.2" y="253">FIRST FLOOR</text>
<text x="326.2" y="257.2">LESS STAIR VOID</text>
<text x="366.2" y="253">64.66m²</text>
<text x="366.3" y="257.2">3.97m²</text>
<text x="326.5" y="265.5">TOTAL</text>
<text x="366.2" y="265.5">60.69m²</text>
</g>
<text font-size="3.2" x="366" y="283.8">/16</text>
<g font-size="2.6">
<text x="198.1" y="17.3">8380 O/A</text>
<text x="396.9" y="14.1">M.N.</text>
<text x="389.4" y="20.3">T.N.</text>
<text x="32.5" y="25.7">DP</text>
<text x="45.7" y="26">Downpipe</text>
<text x="175.4" y="25.5">3240</text>
<text x="217" y="25.5">5140</text>
<text x="33.3" y="32.3">MH</text>
<text x="45.7" y="32">Manhole</text>
<text x="185.8" y="33.6">110</text>
<text x="210.7" y="33.3">4920 O/A Frame</text>
<text x="248.1" y="34.6">110</text>
<text x="29.6" y="37.1">RV</text>
<text x="45.7" y="38.4">Roof Ventilator</text>
<text x="153.4" y="41.7">110</text>
<text x="176.5" y="41.5">3240</text>
<text x="183.8" y="36.5">Cladding</text>
<text x="192.4" y="41.5">90</text>
<text x="217" y="41.4">4740</text>
<text x="246" y="41.5">90</text>
<text x="246.1" y="37.5">Cladding</text>
<text x="34.8" y="43.7">s</text>
<text x="45.8" y="44.1">Smoke Detector</text>
<text x="151.4" y="44.6">Cladding</text>
<text x="159.8" y="49.5">90</text>
<text x="176.9" y="49.5">3150</text>
<text x="192.4" y="49.5">90</text>
<text x="159.8" y="57.5">90</text>
<text x="171.5" y="57.5">2110</text>
<text x="184.3" y="54.3">90</text>
<text x="188.8" y="57.5">950</text>
<text x="192.7" y="54.4">90</text>
<text x="198.8" y="57.4">1075</text>
<text x="222.4" y="57.5">3665</text>
<text x="245.3" y="57.4">90</text>
<text x="176.6" y="65.4">1870</text>
<text x="216.7" y="65.4">1870</text>
<text x="223.8" y="61.3">SW</text>
<text x="178.6" y="69.3">SO</text>
<text x="218.7" y="69.3">SO</text>
<text x="175.4" y="75.1">SS 1018</text>
<text x="179.3" y="72.2">=</text>
<text x="214.6" y="74.9">SS 1218</text>
<text x="219.4" y="72.2">=</text>
<text x="179.5" y="79.8">W6</text>
<text x="218.6" y="79.8">W7</text>
<text x="262.6" y="85.6">Line of Existing</text>
<text x="262.7" y="88.5">Ground Floor below</text>
<text x="262.7" y="91.4">shown dashed.</text>
<text x="359.5" y="119.5" transform="rotate(-90 359.5 119.5)">110</text>
<text x="97.4" y="120.8" transform="rotate(-90 97.4 120.8)">545</text>
<text x="105.5" y="122.9" transform="rotate(-90 105.5 122.9)">110</text>
<text x="108.4" y="124.9" transform="rotate(-90 108.4 124.9)">Cladding</text>
<text x="113.4" y="125.2" transform="rotate(-90 113.4 125.2)">90</text>
<text x="121.4" y="125.2" transform="rotate(-90 121.4 125.2)">90</text>
<text x="343.4" y="121.9" transform="rotate(-90 343.4 121.9)">90</text>
<text x="351.4" y="121.9" transform="rotate(-90 351.4 121.9)">90</text>
<text x="362.4" y="121.5" transform="rotate(-90 362.4 121.5)">Cladding</text>
<text x="146" y="128.9">DP &amp;</text>
<text x="146.1" y="131.8">Spreader</text>
<text x="251.2" y="126.4">DP &amp;</text>
<text x="251.3" y="129.3">Spreader</text>
<text x="319.3" y="130.3" transform="rotate(-90 319.3 130.3)">915</text>
<text x="305.2" y="141.4">W1</text>
<text x="323.2" y="143.5" transform="rotate(-90 323.2 143.5)">SO</text>
<text x="343.4" y="143.8" transform="rotate(-90 343.4 143.8)">3485</text>
<text x="113.3" y="149.5" transform="rotate(-90 113.3 149.5)">3755</text>
<text x="137.3" y="149.9" transform="rotate(-90 137.3 149.9)">1870</text>
<text x="141.2" y="147.9" transform="rotate(-90 141.2 147.9)">SO</text>
<text x="144.1" y="147.2" transform="rotate(-90 144.1 147.2)">=</text>
<text x="151" y="146.9">W5</text>
<text x="314.6" y="145.7" transform="rotate(-90 314.6 145.7)">SS 0818</text>
<text x="319.3" y="145.5" transform="rotate(-90 319.3 145.5)">1870</text>
<text x="351.4" y="149.4" transform="rotate(-90 351.4 149.4)">4605</text>
<text x="367.4" y="149.4" transform="rotate(-90 367.4 149.4)">5005</text>
<text x="121.4" y="151.1" transform="rotate(-90 121.4 151.1)">4060</text>
<text x="147" y="150.6" transform="rotate(-90 147 150.6)">SS 0618</text>
<text x="191.7" y="154.3">820</text>
<text x="203.9" y="153">s</text>
<text x="218.6" y="155.5">H/Rail</text>
<text x="359.2" y="155.8" transform="rotate(-90 359.2 155.8)">4785 O/A Frame</text>
<text x="137.4" y="163.5" transform="rotate(-90 137.4 163.5)">90</text>
<text x="189.3" y="162.1">MH</text>
<text x="204" y="162.9">Dn</text>
<text x="343.4" y="166.1" transform="rotate(-90 343.4 166.1)">1120</text>
<text x="347.2" y="165.7" transform="rotate(-90 347.2 165.7)">S/Well</text>
<text x="89.2" y="172" transform="rotate(-90 89.2 172)">9000 O/A</text>
<text x="97.4" y="171" transform="rotate(-90 97.4 171)">8455</text>
<text x="113.4" y="169.5" transform="rotate(-90 113.4 169.5)">90</text>
<text x="121.4" y="172.6" transform="rotate(-90 121.4 172.6)">90</text>
<text x="137.4" y="172.6" transform="rotate(-90 137.4 172.6)">885</text>
<text x="199.7" y="169.3">820</text>
<text x="343.4" y="172.6" transform="rotate(-90 343.4 172.6)">90</text>
<text x="351.4" y="172.6" transform="rotate(-90 351.4 172.6)">90</text>
<text x="105.2" y="177.5" transform="rotate(-90 105.2 177.5)">8235 O/A Frame</text>
<text x="141.2" y="179.7" transform="rotate(-90 141.2 179.7)">SO</text>
<text x="151.9" y="178.7">W4</text>
<text x="359.5" y="179.3" transform="rotate(-90 359.5 179.3)">110</text>
<text x="113.3" y="182.8" transform="rotate(-90 113.3 182.8)">2710</text>
<text x="137.3" y="180.5" transform="rotate(-90 137.3 180.5)">670</text>
<text x="147" y="182.6" transform="rotate(-90 147 182.6)">SS 1006</text>
<text x="362.4" y="181.3" transform="rotate(-90 362.4 181.3)">Cladding</text>
<text x="113.4" y="191.5" transform="rotate(-90 113.4 191.5)">90</text>
<text x="121.4" y="191.7" transform="rotate(-90 121.4 191.7)">3905</text>
<text x="149.9" y="189.3" transform="rotate(-90 149.9 189.3)">Obscured Toughened</text>
<text x="179.6" y="190.1">720</text>
<text x="189.1" y="186.7">RV</text>
<text x="305.2" y="189.1">W2</text>
<text x="323.2" y="190.1" transform="rotate(-90 323.2 190.1)">SO</text>
<text x="326.1" y="189.3" transform="rotate(-90 326.1 189.3)">=</text>
<text x="0" y="194.3">ector - Existing</text>
<text x="314" y="193.2" transform="rotate(-90 314 193.2)">SS 1218</text>
<text x="319.3" y="192.1" transform="rotate(-90 319.3 192.1)">1870</text>
<text x="367.4" y="193.4" transform="rotate(-90 367.4 193.4)">3990</text>
<text x="113.4" y="204.6" transform="rotate(-90 113.4 204.6)">1410</text>
<text x="146.2" y="207.5">DP &amp;</text>
<text x="180.3" y="205.5">620</text>
<text x="232.7" y="208.5">DP &amp;</text>
<text x="113.4" y="212.5" transform="rotate(-90 113.4 212.5)">90</text>
<text x="121.4" y="212.5" transform="rotate(-90 121.4 212.5)">90</text>
<text x="146.3" y="210.5">Spreader</text>
<text x="232.9" y="211.5">Spreader</text>
<text x="105.5" y="219.2" transform="rotate(-90 105.5 219.2)">110</text>
<text x="108.4" y="221.2" transform="rotate(-90 108.4 221.2)">Cladding</text>
<text x="200.7" y="227.7">SS 0618</text>
<text x="204.1" y="234.5">W3</text>
<text x="202.2" y="240.3">1870</text>
<text x="204.2" y="244.2">SO</text>
<text x="204.9" y="247.2">=</text>
<text x="159.8" y="252.5">90</text>
<text x="171.5" y="252.5">2110</text>
<text x="181.8" y="252.5">90</text>
<text x="202.5" y="252.5">3910</text>
<text x="227.6" y="252.5">90</text>
<text x="151.2" y="263.6">Cladding</text>
<text x="153.1" y="260.6">110</text>
<text x="185.1" y="260.3">6290 O/A Frame</text>
<text x="228" y="263.6">Cladding</text>
<text x="229.9" y="260.6">110</text>
<text x="191.5" y="268.4">6510</text>
<text x="232.8" y="268.3">1870</text>
<text x="19.6" y="283.8">FOR:</text>
<text x="137.2" y="283.6">AT:</text>
<text x="282.9" y="283.9">SCALE:</text>
<text x="311.5" y="283.9">SHEET:</text>
<text x="340.7" y="283.9">JOB NO:</text>
</g>
<g font-size="2.2">
<text x="204.9" y="166.5">16151413121110</text>
<text x="222.9" y="166.5">9</text>
<text x="225.1" y="166.5">8</text>
<text x="227.5" y="166.5">7</text>
<text x="229.9" y="166.5">6</text>
<text x="232.3" y="166.5">5</text>
<text x="234.9" y="166.5">4</text>
<text x="237.2" y="166.5">3</text>
<text x="239.4" y="166.5">2</text>
<text x="242" y="166.5">1</text>
</g>
</svg>
